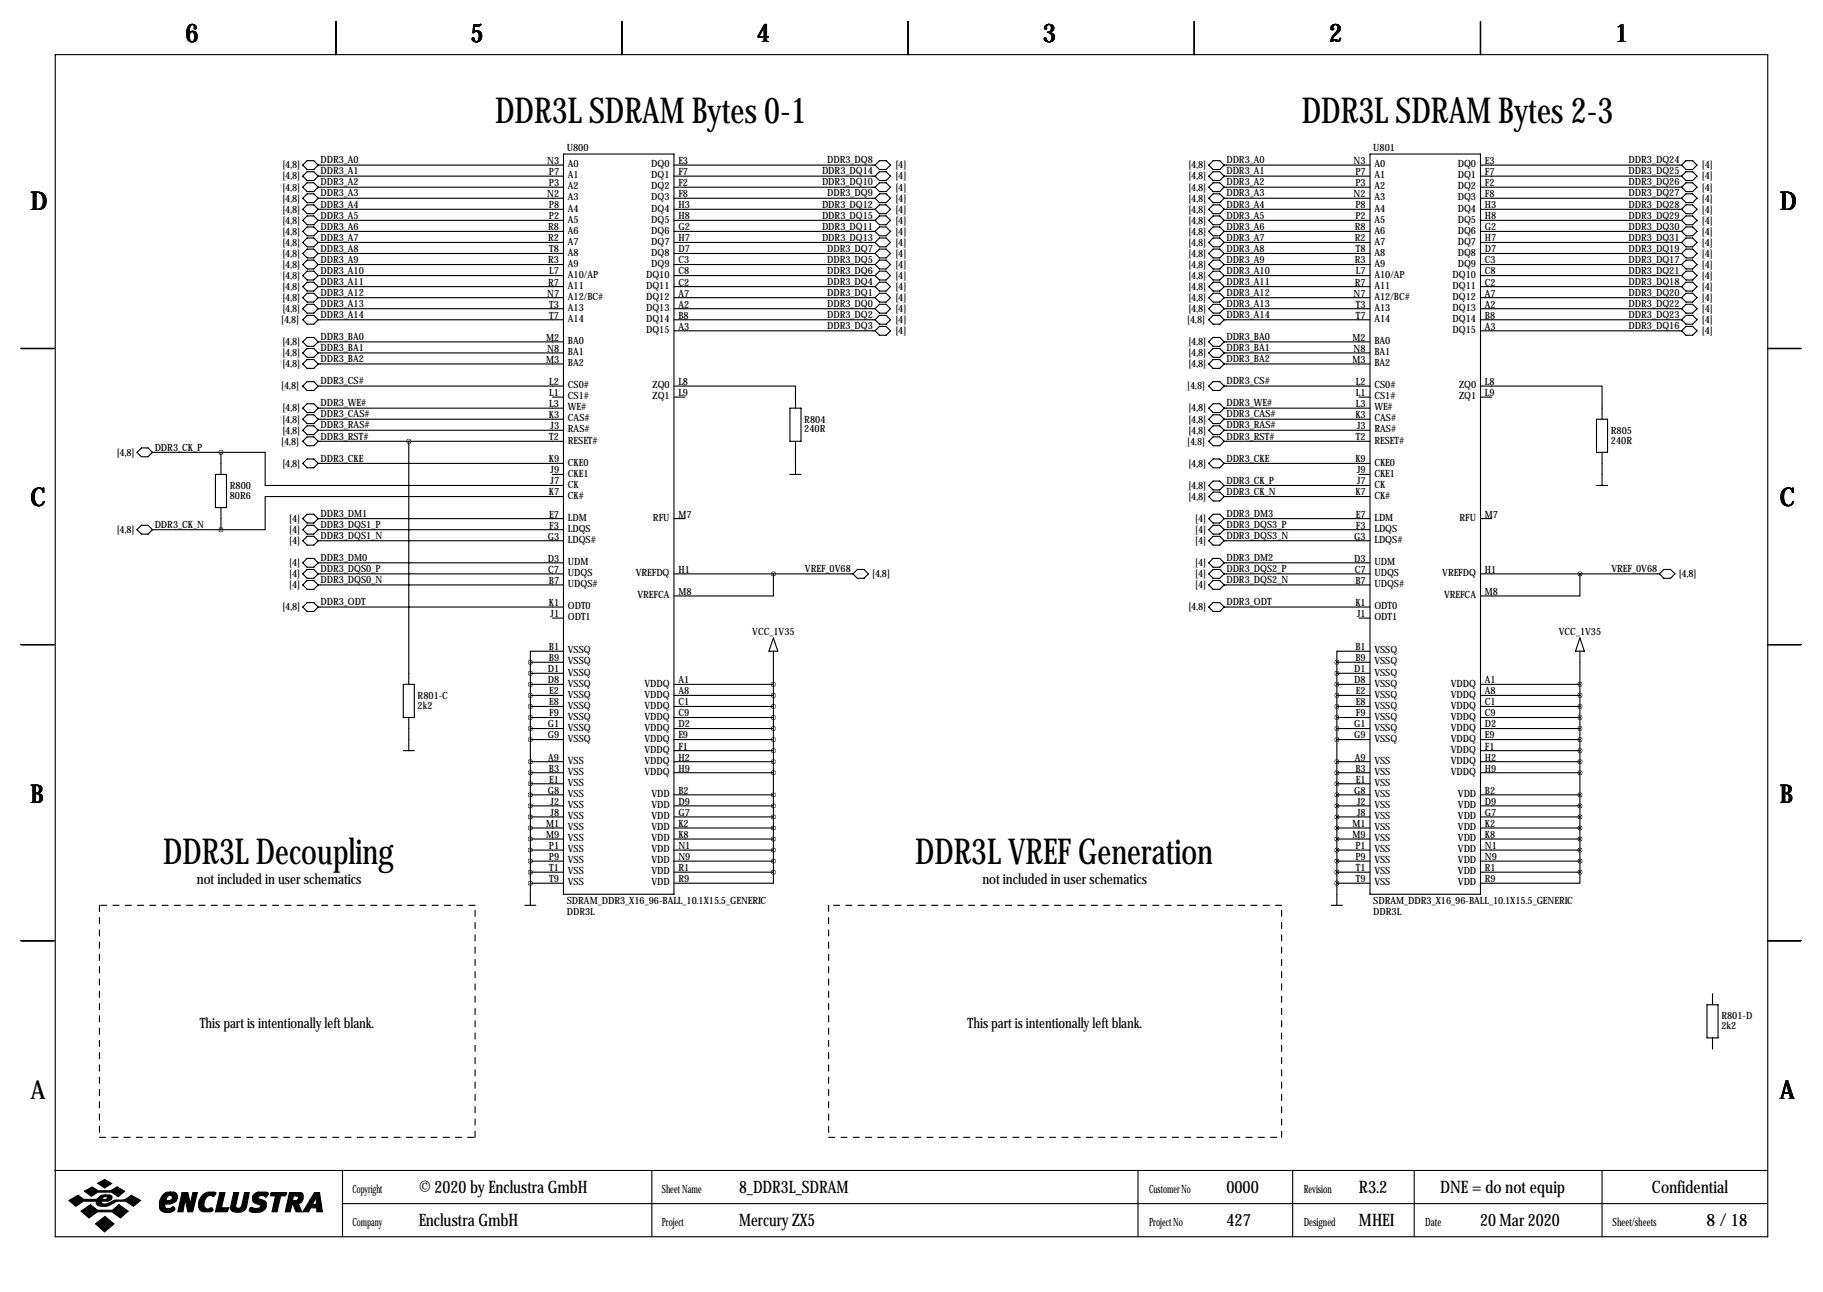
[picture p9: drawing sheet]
<svg xmlns="http://www.w3.org/2000/svg" width="419mm" height="297mm" viewBox="0 0 419 297" stroke-linecap="round" stroke-linejoin="round" font-family="sans-serif">
<g fill="none" stroke="#000" stroke-width=".25">
<path d="M12.7 12.6h393.7v271.7h-393.7zM77.2 4.9v7.7M143 4.9v7.7M208.8 4.9v7.7M274.6 4.9v7.7M340.4 4.9v7.7M69.6 38l1-1.1h1.5l1.1 1.1-1.1 1h-1.5zM73.2 38h56.3M129.5 35.4h25.4v170.2h-25.4zM154.9 38h46.3M201.2 38l1-1.1h1.5l1 1.1-1 1h-1.5zM277.9 38l1-1.1h1.5l1 1.1-1 1h-1.5z"/>
<path d="M281.4 38h33.6M315 35.4h25.4v170.2h-25.4zM340.4 38h46.2M386.6 38l1-1.1h1.5l1 1.1-1 1h-1.5zM69.6 40.5l1-1h1.5l1.1 1-1.1 1h-1.5zM69.6 43l1-1h1.5l1.1 1-1.1 1.1h-1.5zM69.6 45.6l1-1h1.5l1.1 1-1.1 1h-1.5zM69.6 48.1l1-1h1.5l1.1 1-1.1 1h-1.5zM69.6 50.7l1-1.1h1.5l1.1 1.1-1.1 1h-1.5zM69.6 53.2l1-1h1.5l1.1 1-1.1 1h-1.5zM69.6 55.7l1-1h1.5l1.1 1-1.1 1.1h-1.5zM69.6 58.3l1-1h1.5l1.1 1-1.1 1h-1.5z"/>
<path d="M73.2 40.5h56.3M73.2 43h56.3M73.2 45.6h56.3M73.2 48.1h56.3M73.2 50.7h56.3M73.2 53.2h56.3M73.2 55.7h56.3M73.2 58.3h56.3M154.9 40.5h46.3M154.9 43h46.3M154.9 45.6h46.3M154.9 48.1h46.3"/>
<path d="M154.9 50.7h46.3M154.9 53.2h46.3M154.9 55.7h46.3M154.9 58.3h46.3M201.2 40.5l1-1h1.5l1 1-1 1h-1.5zM201.2 43l1-1h1.5l1 1-1 1.1h-1.5zM201.2 45.6l1-1h1.5l1 1-1 1h-1.5zM201.2 48.1l1-1h1.5l1 1-1 1h-1.5zM201.2 50.7l1-1.1h1.5l1 1.1-1 1h-1.5zM201.2 53.2l1-1h1.5l1 1-1 1h-1.5zM201.2 55.7l1-1h1.5l1 1-1 1.1h-1.5zM201.2 58.3l1-1h1.5l1 1-1 1h-1.5z"/>
<path d="M277.9 40.5l1-1h1.5l1 1-1 1h-1.5zM277.9 43l1-1h1.5l1 1-1 1.1h-1.5zM277.9 45.6l1-1h1.5l1 1-1 1h-1.5zM277.9 48.1l1-1h1.5l1 1-1 1h-1.5zM277.9 50.7l1-1.1h1.5l1 1.1-1 1h-1.5zM277.9 53.2l1-1h1.5l1 1-1 1h-1.5zM277.9 55.7l1-1h1.5l1 1-1 1.1h-1.5zM277.9 58.3l1-1h1.5l1 1-1 1h-1.5zM281.4 40.5h33.6M281.4 43h33.6M281.4 45.6h33.6M281.4 48.1h33.6"/>
<path d="M281.4 50.7h33.6M281.4 53.2h33.6M281.4 55.7h33.6M281.4 58.3h33.6M340.4 40.5h46.2M340.4 43h46.2M340.4 45.6h46.2M340.4 48.1h46.2M340.4 50.7h46.2M340.4 53.2h46.2M340.4 55.7h46.2M340.4 58.3h46.2"/>
<path d="M386.6 40.5l1-1h1.5l1 1-1 1h-1.5zM386.6 43l1-1h1.5l1 1-1 1.1h-1.5zM386.6 45.6l1-1h1.5l1 1-1 1h-1.5zM386.6 48.1l1-1h1.5l1 1-1 1h-1.5zM386.6 50.7l1-1.1h1.5l1 1.1-1 1h-1.5zM386.6 53.2l1-1h1.5l1 1-1 1h-1.5zM386.6 55.7l1-1h1.5l1 1-1 1.1h-1.5zM386.6 58.3l1-1h1.5l1 1-1 1h-1.5zM69.6 65.9l1-1h1.5l1.1 1-1.1 1h-1.5zM69.6 60.8l1-1h1.5l1.1 1-1.1 1h-1.5zM69.6 63.4l1-1.1h1.5l1.1 1.1-1.1 1h-1.5zM69.6 71l1-1h1.5l1.1 1-1.1 1h-1.5z"/>
<path d="M69.6 73.5l1-1h1.5l1.1 1-1.1 1h-1.5zM69.6 78.6l1-1h1.5l1.1 1-1.1 1h-1.5zM70.6 67.4h1.5l1.1 1-1.1 1.1h-1.5l-1-1.1zM73.2 60.8h56.3M73.2 63.4h56.3M73.2 65.9h56.3M73.2 68.4h56.3M73.2 71h56.3M73.2 78.6h56.3M73.2 73.5h56.3M154.9 60.8h46.3M154.9 63.4h46.3"/>
<path d="M154.9 65.9h46.3M154.9 68.4h46.3M154.9 71h46.3M154.9 73.5h46.3M154.9 76.1h46.3M201.2 60.8l1-1h1.5l1 1-1 1h-1.5zM201.2 63.4l1-1.1h1.5l1 1.1-1 1h-1.5zM201.2 65.9l1-1h1.5l1 1-1 1h-1.5zM201.2 71l1-1h1.5l1 1-1 1h-1.5zM201.2 73.5l1-1h1.5l1 1-1 1h-1.5zM201.2 76.1l1-1.1h1.5l1 1.1-1 1h-1.5zM202.2 67.4h1.5l1 1-1 1.1h-1.5l-1-1.1z"/>
<path d="M277.9 60.8l1-1h1.5l1 1-1 1h-1.5zM277.9 63.4l1-1.1h1.5l1 1.1-1 1h-1.5zM277.9 65.9l1-1h1.5l1 1-1 1h-1.5zM277.9 71l1-1h1.5l1 1-1 1h-1.5zM277.9 73.5l1-1h1.5l1 1-1 1h-1.5zM277.9 78.6l1-1h1.5l1 1-1 1h-1.5zM278.9 67.4h1.5l1 1-1 1.1h-1.5l-1-1.1zM281.4 60.8h33.6M281.4 63.4h33.6M281.4 65.9h33.6M281.4 68.4h33.6M281.4 71h33.6"/>
<path d="M281.4 78.6h33.6M281.4 73.5h33.6M340.4 60.8h46.2M340.4 63.4h46.2M340.4 65.9h46.2M340.4 68.4h46.2M340.4 71h46.2M340.4 73.5h46.2M340.4 76.1h46.2M386.6 60.8l1-1h1.5l1 1-1 1h-1.5zM386.6 63.4l1-1.1h1.5l1 1.1-1 1h-1.5zM386.6 65.9l1-1h1.5l1 1-1 1h-1.5z"/>
<path d="M386.6 71l1-1h1.5l1 1-1 1h-1.5zM386.6 73.5l1-1h1.5l1 1-1 1h-1.5zM387.6 67.4h1.5l1 1-1 1.1h-1.5l-1-1.1zM387.6 75h1.5l1 1.1-1 1h-1.5l-1-1zM4.8 80.1h7.6M69.6 81.1l1-1h1.5l1.1 1-1.1 1.1h-1.5zM69.6 83.7l1-1h1.5l1.1 1-1.1 1h-1.5zM69.6 88.8l1-1.1h1.5l1.1 1.1-1.1 1h-1.5zM69.6 93.8l1-1h1.5l1.1 1-1.1 1.1h-1.5zM69.6 96.4l1-1h1.5l1.1 1-1.1 1h-1.5zM69.6 98.9l1-1h1.5l1.1 1-1.1 1h-1.5zM73.2 93.8h56.3"/>
<path d="M73.2 96.4h56.3M73.2 81.1h56.3M73.2 83.7h56.3M73.2 88.8h56.3M73.2 98.9h56.3M127 91.3h2.5M154.9 88.8h28v5M154.9 91.3h2.6M181.6 93.8h2.5v7.7h-2.5zM277.9 81.1l1-1h1.5l1 1-1 1.1h-1.5zM277.9 83.7l1-1h1.5l1 1-1 1h-1.5zM277.9 88.8l1-1.1h1.5l1 1.1-1 1h-1.5z"/>
<path d="M277.9 93.8l1-1h1.5l1 1-1 1.1h-1.5zM277.9 96.4l1-1h1.5l1 1-1 1h-1.5zM277.9 98.9l1-1h1.5l1 1-1 1h-1.5zM281.4 93.8h33.6M281.4 96.4h33.6M281.4 81.1h33.6M281.4 83.7h33.6M281.4 88.8h33.6M281.4 98.9h33.6M312.4 91.3h2.6M340.4 88.8h27.9v7.6M340.4 91.3h2.5"/>
<path d="M367 96.4h2.6v7.6h-2.6zM406.4 80.1h7.6M31.5 104l1-1h1.5l1.1 1-1.1 1h-1.5zM35.1 104h15.7M49.5 109.1h2.6v7.6h-2.6zM50.8 104h10.2v7.6h68.5M50.8 104v5.1M50.8 116.7v5.1M69.6 101.5l1-1.1h1.5l1.1 1.1-1.1 1h-1.5zM69.6 106.5l1-1h1.5l1.1 1-1.1 1.1h-1.5zM69.6 119.2l1-1h1.5l1.1 1-1.1 1.1h-1.5zM73.2 101.5h56.3"/>
<path d="M73.2 106.5h56.3M73.2 119.2h56.3M94 101.5v55.8M127 109.1h2.5M129.5 114.2h-68.5v7.6h-10.2M154.9 119.2h2.6M181.6 109.1h2.5M182.9 101.5v7.6M277.9 101.5l1-1.1h1.5l1 1.1-1 1h-1.5zM277.9 106.5l1-1h1.5l1 1-1 1.1h-1.5zM277.9 111.6l1-1h1.5l1 1-1 1h-1.5zM277.9 114.2l1-1.1h1.5l1 1.1-1 1h-1.5z"/>
<path d="M277.9 119.2l1-1h1.5l1 1-1 1.1h-1.5zM281.4 101.5h33.6M281.4 106.5h33.6M281.4 111.6h33.6M281.4 114.2h33.6M281.4 119.2h33.6M312.4 109.1h2.6M340.4 119.2h2.5M367 111.6h2.6M368.3 104v7.6M31.5 121.8l1-1h1.5l1.1 1-1.1 1h-1.5zM35.1 121.8h15.7"/>
<path d="M69.6 121.8l1-1h1.5l1.1 1-1.1 1h-1.5zM69.6 131.9l1-1h1.5l1.1 1-1.1 1.1h-1.5zM69.6 129.4l1-1h1.5l1.1 1-1.1 1h-1.5zM69.6 134.5l1-1h1.5l1.1 1-1.1 1h-1.5zM69.6 124.3l1-1h1.5l1.1 1-1.1 1h-1.5zM69.6 139.6l1-1.1h1.5l1.1 1.1-1.1 1h-1.5zM73.2 121.8h56.3M73.2 124.3h56.3M73.2 129.4h56.3M73.2 131.9h56.3M73.2 134.5h56.3M73.2 139.6h56.3"/>
<path d="M154.9 131.9h41.2M177.8 131.9v5.1h-22.9M197.1 130.9h1.5l1 1-1 1.1h-1.5l-1-1.1zM277.9 121.8l1-1h1.5l1 1-1 1h-1.5zM277.9 131.9l1-1h1.5l1 1-1 1.1h-1.5zM277.9 129.4l1-1h1.5l1 1-1 1h-1.5zM277.9 134.5l1-1h1.5l1 1-1 1h-1.5zM277.9 124.3l1-1h1.5l1 1-1 1h-1.5zM277.9 139.6l1-1.1h1.5l1 1.1-1 1h-1.5zM281.4 121.8h33.6M281.4 124.3h33.6M281.4 129.4h33.6"/>
<path d="M281.4 131.9h33.6M281.4 134.5h33.6M281.4 139.6h33.6M340.4 131.9h41.1M363.2 131.9v5.1h-22.8M381.5 131.9l1-1h1.5l1.1 1-1.1 1.1h-1.5zM4.8 148.2h7.6M92.7 157.3h2.5v7.7h-2.5zM121.9 152.3h7.6M121.9 154.8h7.6M121.9 157.3h7.6M121.9 159.9h7.6"/>
<path d="M121.9 152.3v55.8M127 142.1h2.5M129.5 149.7h-7.6v2.6M154.9 157.3h22.9M154.9 159.9h22.9M177.8 146.7l1 3h-2zM177.8 149.7v50.8M307.3 152.3h7.7M307.3 154.8h7.7M307.3 157.3h7.7M307.3 159.9h7.7M307.3 152.3v55.8"/>
<path d="M312.4 142.1h2.6M315 149.7h-7.7v2.6M340.4 157.3h22.8M340.4 159.9h22.8M363.2 146.7l1 3h-2zM363.2 149.7v50.8M406.4 148.2h7.6M92.7 172.6h2.5M94 165v7.6M121.9 162.4h7.6M121.9 165h7.6M121.9 167.5h7.6"/>
<path d="M121.9 170h7.6M121.9 175.1h7.6M121.9 177.7h7.6M154.9 162.4h22.9M154.9 165h22.9M154.9 167.5h22.9M154.9 170h22.9M154.9 175.1h22.9M154.9 177.7h22.9M154.9 172.6h22.9M307.3 162.4h7.7M307.3 165h7.7"/>
<path d="M307.3 167.5h7.7M307.3 170h7.7M307.3 175.1h7.7M307.3 177.7h7.7M340.4 162.4h22.8M340.4 165h22.8M340.4 167.5h22.8M340.4 170h22.8M340.4 175.1h22.8M340.4 177.7h22.8M340.4 172.6h22.8M121.9 180.2h7.6"/>
<path d="M121.9 182.7h7.6M121.9 185.3h7.6M121.9 187.8h7.6M121.9 190.4h7.6M121.9 192.9h7.6M121.9 195.4h7.6M121.9 198h7.6M154.9 182.7h22.9M154.9 185.3h22.9M154.9 187.8h22.9M154.9 190.4h22.9M154.9 192.9h22.9"/>
<path d="M154.9 195.4h22.9M154.9 198h22.9M307.3 180.2h7.7M307.3 182.7h7.7M307.3 185.3h7.7M307.3 187.8h7.7M307.3 190.4h7.7M307.3 192.9h7.7M307.3 195.4h7.7M307.3 198h7.7M340.4 182.7h22.8M340.4 185.3h22.8"/>
<path d="M340.4 187.8h22.8M340.4 190.4h22.8M340.4 192.9h22.8M340.4 195.4h22.8M340.4 198h22.8M4.8 216.3h7.6M120.6 208.1h2.6M121.9 200.5h7.6M121.9 203.1h7.6M154.9 200.5h22.9M177.8 200.5v2.6h-22.9M306.1 208.1h2.5"/>
<path d="M307.3 200.5h7.7M307.3 203.1h7.7M340.4 200.5h22.8M363.2 200.5v2.6h-22.8M406.4 216.3h7.6M392.4 231h2.6v7.6h-2.6zM393.7 228.5v2.5M393.7 238.6v2.6M12.6 269.1h393.7M78.7 269.1v15.2M78.7 276.7h327.6M149.9 269.1v15.2"/>
<path d="M261.6 269.1v15.2M297.2 269.1v15.2M325.1 269.1v15.2M368.3 269.1v15.2"/>
</g>
<g fill="#000" stroke="#000" stroke-width=".25">
<path d="M15.8 276l2.1-1.2 1.4 1h2.8l.3-.2a1.77 1.77 0 0 1 1.9-.9v.4l-.6 .2-.2 .5h.9l.3-.6-.4-.1v-.4h.9a.59 .59 0 0 1 .6 .7l-.2 .4-.8 .4h-1.4l-.1 .1 .1 .4a3.2 3.2 0 0 0 2.7-.7l.3-.1a4 4 0 0 0 3.8-1.1l2.1 1.2-1.6 1.3a4 4 0 0 0-5.5-.2 2.66 2.66 0 0 1-2.9-.2l-.1-.7h-3l-1.8 1.1zM19.4 273.9l1.8-1 1.4 .9h2.9l1.4-.9 1.8 1-1.5 1.2-1.5-1h-3.2l-1.5 .9zM22.5 272l1.6-.8 1.6 .9-1.6 1zM18.6 278.4l2.2-1.4 1.6 1.2h3.5l1.4-1.2 2.2 1.4-1.8 1.6-1.9-1.4h-3.4l-1.9 1.4zM37.4 274.7a1.75 1.75 0 0 1 1.8-.6v.7a.82 .82 0 0 0-.8 1.2h.6a.6 .6 0 0 0 .6-.5 .6 .6 0 0 0-.4-.7v-.7h.8l.5 .3a1.61 1.61 0 0 1 0 1.7 1.61 1.61 0 0 1-1.5 .7h-1v.9l.2 .1h.9l.7-.4 .4 .4a1.06 1.06 0 0 1-1.3 1 1.82 1.82 0 0 1-2.2-1.1 3.5 3.5 0 0 1 .7-3zM41.9 274.2h1.3l.5 2.6 .6-2.6h1.1l-1.1 4.4h-1.1l-.6-2.9-.5 2.9h-1.2zM46.7 274.6a2.78 2.78 0 0 1 2.9-.4l-.4 .9a1.32 1.32 0 0 0-2.1 .8l-.2 .8a.98 .98 0 0 0 1.1 1.2 .55 .55 0 0 1 .6-.2 .55 .55 0 0 1 .4 .6l-.7 .3-1.8-.1a1.79 1.79 0 0 1-.8-2.3zM50.5 274.2h1.2l-.8 3.5h1.7l-.4 .9h-2.7zM53.7 274.2h1.2l-.7 3.1a.73 .73 0 0 0 .7 .5 .73 .73 0 0 0 .7-.6l.6-3h1.1l-.7 3.4a2.28 2.28 0 0 1-3.6 .4v-.4zM58.3 274.7l.8-.6h2.1l.5 .2v.2l-.6 .7a.96 .96 0 0 0-1-.4 .96 .96 0 0 0-.8 .6l1.7 .8a1.71 1.71 0 0 1-.1 1.8 1.71 1.71 0 0 1-1.7 .8l-1.4-.2a.51 .51 0 0 1-.4-.7 .51 .51 0 0 1 .8-.2l1 .1a.52 .52 0 0 0 .6-.2 .52 .52 0 0 0-.2-.7 1.39 1.39 0 0 1-1.4-.6 1.39 1.39 0 0 1 .1-1.6zM62.2 274.4l.2-.2h3.5l-.1 .4-.3 .3h-1l-.8 3.7h-1.2l.8-3.7h-1.1zM66.5 274.2h1.7v.7h-.7l-.2 1.1h.9l.3-.3a.44 .44 0 0 0 .1-.5 .44 .44 0 0 0-.4-.3v-.7h1l.3 .2 .2 .3v.9a1.03 1.03 0 0 1-1.2 1l.9 2h-1.3l-.8-1.8h-.1l-.5 1.8h-1.1z"/>
<path d="M72.3 274.2h1.2l.6 4.4h-1.3v-.9h-1.3l-.6 .9h-1.3l1.7-2.7h1l-.4 .8 .2 .2h.4l.2-.2v-1.5l-.4 .7h-1zM21.9 281.3l2.2-1.6 2.1 1.7-2.2 1.8z"/>
</g>
<path d="M22.9 208.1v53.4M109.2 208.1h-86.3M190.5 208.1v53.4M294.6 208.1h-104.1M22.9 261.5h86.3M109.2 261.5v-53.4M190.5 261.5h104.1M294.6 261.5v-53.4" fill="none" stroke="#000" stroke-width=".25" stroke-dasharray="1.4 1.4"/>
<path d="M121.9 190.4a.05 .05 0 0 0 .1 0 .05 .05 0 0 0-.1 0zM121.9 187.8a.05 .05 0 0 0 .1 0 .05 .05 0 0 0-.1 0zM121.9 185.3a.05 .05 0 0 0 .1 0 .05 .05 0 0 0-.1 0zM121.9 182.7a.05 .05 0 0 0 .1 0 .05 .05 0 0 0-.1 0zM121.9 177.7a.05 .05 0 0 0 .1 0 .05 .05 0 0 0-.1 0zM121.9 170a.05 .05 0 0 0 .1 0 .05 .05 0 0 0-.1 0zM121.9 167.5a.05 .05 0 0 0 .1 0 .05 .05 0 0 0-.1 0zM121.9 165a.05 .05 0 0 0 .1 0 .05 .05 0 0 0-.1 0zM121.9 162.4a.05 .05 0 0 0 .1 0 .05 .05 0 0 0-.1 0zM121.9 159.9a.05 .05 0 0 0 .1 0 .05 .05 0 0 0-.1 0zM121.9 157.3a.05 .05 0 0 0 .1 0 .05 .05 0 0 0-.1 0zM121.9 154.8a.05 .05 0 0 0 .1 0 .05 .05 0 0 0-.1 0zM121.9 175.1a.05 .05 0 0 0 .1 0 .05 .05 0 0 0-.1 0zM121.9 180.2a.05 .05 0 0 0 .1 0 .05 .05 0 0 0-.1 0zM121.9 192.9a.05 .05 0 0 0 .1 0 .05 .05 0 0 0-.1 0zM121.9 200.5a.05 .05 0 0 0 .1 0 .05 .05 0 0 0-.1 0zM121.9 198a.05 .05 0 0 0 .1 0 .05 .05 0 0 0-.1 0zM121.9 195.4a.05 .05 0 0 0 .1 0 .05 .05 0 0 0-.1 0zM121.9 203.1a.05 .05 0 0 0 .1 0 .05 .05 0 0 0-.1 0zM363.2 157.3a.05 .05 0 0 0 .1 0 .05 .05 0 0 0-.1 0zM363.2 159.9a.05 .05 0 0 0 .1 0 .05 .05 0 0 0-.1 0zM363.2 162.4a.05 .05 0 0 0 .1 0 .05 .05 0 0 0-.1 0zM363.2 165a.05 .05 0 0 0 .1 0 .05 .05 0 0 0-.1 0zM363.2 167.5a.05 .05 0 0 0 .1 0 .05 .05 0 0 0-.1 0zM363.2 170a.05 .05 0 0 0 .1 0 .05 .05 0 0 0-.1 0zM363.2 172.6a.05 .05 0 0 0 .1 0 .05 .05 0 0 0-.1 0zM363.2 175.1a.05 .05 0 0 0 .1 0 .05 .05 0 0 0-.1 0zM363.2 182.7a.05 .05 0 0 0 .1 0 .05 .05 0 0 0-.1 0zM363.2 187.8a.05 .05 0 0 0 .1 0 .05 .05 0 0 0-.1 0zM363.2 190.4a.05 .05 0 0 0 .1 0 .05 .05 0 0 0-.1 0zM363.2 192.9a.05 .05 0 0 0 .1 0 .05 .05 0 0 0-.1 0zM363.2 195.4a.05 .05 0 0 0 .1 0 .05 .05 0 0 0-.1 0zM363.2 185.3a.05 .05 0 0 0 .1 0 .05 .05 0 0 0-.1 0zM363.2 198a.05 .05 0 0 0 .1 0 .05 .05 0 0 0-.1 0zM307.3 190.4a.05 .05 0 0 0 .1 0 .05 .05 0 0 0-.1 0zM307.3 187.8a.05 .05 0 0 0 .1 0 .05 .05 0 0 0-.1 0zM307.3 185.3a.05 .05 0 0 0 .1 0 .05 .05 0 0 0-.1 0zM307.3 182.7a.05 .05 0 0 0 .1 0 .05 .05 0 0 0-.1 0zM307.3 177.7a.05 .05 0 0 0 .1 0 .05 .05 0 0 0-.1 0zM307.3 170a.05 .05 0 0 0 .1 0 .05 .05 0 0 0-.1 0zM307.3 167.5a.05 .05 0 0 0 .1 0 .05 .05 0 0 0-.1 0zM307.3 165a.05 .05 0 0 0 .1 0 .05 .05 0 0 0-.1 0zM307.3 162.4a.05 .05 0 0 0 .1 0 .05 .05 0 0 0-.1 0zM307.3 159.9a.05 .05 0 0 0 .1 0 .05 .05 0 0 0-.1 0zM307.3 157.3a.05 .05 0 0 0 .1 0 .05 .05 0 0 0-.1 0zM307.3 154.8a.05 .05 0 0 0 .1 0 .05 .05 0 0 0-.1 0zM307.3 175.1a.05 .05 0 0 0 .1 0 .05 .05 0 0 0-.1 0zM307.3 180.2a.05 .05 0 0 0 .1 0 .05 .05 0 0 0-.1 0zM307.3 192.9a.05 .05 0 0 0 .1 0 .05 .05 0 0 0-.1 0zM307.3 200.5a.05 .05 0 0 0 .1 0 .05 .05 0 0 0-.1 0zM307.3 198a.05 .05 0 0 0 .1 0 .05 .05 0 0 0-.1 0zM307.3 195.4a.05 .05 0 0 0 .1 0 .05 .05 0 0 0-.1 0zM307.3 203.1a.05 .05 0 0 0 .1 0 .05 .05 0 0 0-.1 0zM363.2 131.9a.05 .05 0 0 0 .1 0 .05 .05 0 0 0-.1 0zM93.9 101.5a.05 .05 0 0 0 .1 0 .05 .05 0 0 0-.1 0zM363.2 177.7a.05 .05 0 0 0 .1 0 .05 .05 0 0 0-.1 0zM363.2 200.5a.05 .05 0 0 0 .1 0 .05 .05 0 0 0-.1 0zM121.9 152.3a.05 .05 0 0 0 .1 0 .05 .05 0 0 0-.1 0zM307.3 152.3a.05 .05 0 0 0 .1 0 .05 .05 0 0 0-.1 0z" fill="#000" stroke="#000" stroke-width="1"/>
<g font-size="8.2">
<text x="113.8" y="28.2">DDR3L SDRAM Bytes 0-1</text>
<text x="299.3" y="28.2">DDR3L SDRAM Bytes 2-3</text>
<text x="37.5" y="198.6">DDR3L Decoupling</text>
<text x="210.4" y="198.6">DDR3L VREF Generation</text>
</g>
<g font-size="5.9">
<text x="42.7" y="9.8">6</text>
<text x="108.2" y="9.8">5</text>
<text x="174" y="9.8">4</text>
<text x="239.8" y="9.8">3</text>
<text x="305.6" y="9.8">2</text>
<text x="371.3" y="9.8">1</text>
<text x="7" y="48.4">D</text>
<text x="409.2" y="48.4">D</text>
<text x="7" y="116.4">C</text>
<text x="409.2" y="116.4">C</text>
<text x="7" y="184.5">B</text>
<text x="409.2" y="184.5">B</text>
<text x="7" y="252.6">A</text>
<text x="409.2" y="252.6">A</text>
</g>
<g font-size="4">
<text x="96.3" y="274.2">© 2020 by Enclustra GmbH</text>
<text x="169.9" y="274.2">8_DDR3L_SDRAM</text>
<text x="281.9" y="274.2">0000</text>
<text x="312.4" y="274.2">R3.2</text>
<text x="331.1" y="274.2">DNE = do not equip</text>
<text x="379.8" y="274.2">Confidential</text>
<text x="96.3" y="281.8">Enclustra GmbH</text>
<text x="169.9" y="281.8">Mercury ZX5</text>
<text x="281.9" y="281.8">427</text>
<text x="312.4" y="281.8">MHEI</text>
<text x="340.3" y="281.8">20 Mar 2020</text>
<text x="392.3" y="281.8">8 / 18</text>
</g>
<g font-size="3.3">
<text x="45.3" y="203.2">not included in user schematics</text>
<text x="225.9" y="203.2">not included in user schematics</text>
<text x="45.9" y="236.3">This part is intentionally left blank.</text>
<text x="222.5" y="236.3">This part is intentionally left blank.</text>
</g>
<g font-size="2.6">
<text x="81" y="274.2">Copyright</text>
<text x="152.1" y="274.2">Sheet Name</text>
<text x="264.2" y="274.2">Customer No</text>
<text x="299.7" y="274.2">Revision</text>
<text x="81" y="281.8">Company</text>
<text x="152.1" y="281.8">Project</text>
<text x="264.2" y="281.8">Project No</text>
<text x="299.7" y="281.8">Designed</text>
<text x="327.7" y="281.8">Date</text>
<text x="370.7" y="281.8">Sheet/sheets</text>
</g>
<g font-size="2.3">
<text x="130.3" y="34.7">U800</text>
<text x="315.7" y="34.7">U801</text>
<text x="64.9" y="38.7">[4,8]</text>
<text x="64.9" y="41.3">[4,8]</text>
<text x="73.7" y="37.6">DDR3_A0</text>
<text x="73.7" y="40.1">DDR3_A1</text>
<text x="125.8" y="37.7">N3</text>
<text x="126.2" y="40.2">P7</text>
<text x="130.6" y="38.5">A0</text>
<text x="130.6" y="41">A1</text>
<text x="149.7" y="38.5">DQ0</text>
<text x="149.7" y="41">DQ1</text>
<text x="156" y="37.7">E3</text>
<text x="156" y="40.2">F7</text>
<text x="189" y="40.1">DDR3_DQ14</text>
<text x="190.1" y="37.6">DDR3_DQ8</text>
<text x="205.8" y="38.7">[4]</text>
<text x="205.8" y="41.3">[4]</text>
<text x="273.2" y="38.7">[4,8]</text>
<text x="273.2" y="41.3">[4,8]</text>
<text x="281.9" y="37.6">DDR3_A0</text>
<text x="281.9" y="40.1">DDR3_A1</text>
<text x="311.2" y="37.7">N3</text>
<text x="311.6" y="40.2">P7</text>
<text x="316" y="38.5">A0</text>
<text x="316" y="41">A1</text>
<text x="335.1" y="38.5">DQ0</text>
<text x="335.1" y="41">DQ1</text>
<text x="341.4" y="37.7">E3</text>
<text x="341.4" y="40.2">F7</text>
<text x="374.4" y="37.6">DDR3_DQ24</text>
<text x="374.4" y="40.1">DDR3_DQ25</text>
<text x="391.3" y="38.7">[4]</text>
<text x="391.3" y="41.3">[4]</text>
<text x="64.9" y="43.8">[4,8]</text>
<text x="64.9" y="46.3">[4,8]</text>
<text x="73.7" y="42.6">DDR3_A2</text>
<text x="73.7" y="45.2">DDR3_A3</text>
<text x="73.7" y="47.7">DDR3_A4</text>
<text x="125.8" y="45.3">N2</text>
<text x="126.2" y="42.8">P3</text>
<text x="126.2" y="47.9">P8</text>
<text x="130.6" y="43.6">A2</text>
<text x="130.6" y="46.1">A3</text>
<text x="149.7" y="43.6">DQ2</text>
<text x="149.7" y="46.1">DQ3</text>
<text x="156" y="42.8">F2</text>
<text x="156" y="45.3">F8</text>
<text x="156" y="47.9">H3</text>
<text x="189" y="42.6">DDR3_DQ10</text>
<text x="189" y="47.7">DDR3_DQ12</text>
<text x="190.1" y="45.2">DDR3_DQ9</text>
<text x="205.8" y="46.3">[4]</text>
<text x="205.8" y="43.8">[4]</text>
<text x="273.2" y="43.8">[4,8]</text>
<text x="273.2" y="46.3">[4,8]</text>
<text x="281.9" y="42.6">DDR3_A2</text>
<text x="281.9" y="45.2">DDR3_A3</text>
<text x="281.9" y="47.7">DDR3_A4</text>
<text x="311.2" y="45.3">N2</text>
<text x="311.6" y="42.8">P3</text>
<text x="311.6" y="47.9">P8</text>
<text x="316" y="43.6">A2</text>
<text x="316" y="46.1">A3</text>
<text x="335.1" y="43.6">DQ2</text>
<text x="335.1" y="46.1">DQ3</text>
<text x="341.4" y="42.8">F2</text>
<text x="341.4" y="45.3">F8</text>
<text x="341.4" y="47.9">H3</text>
<text x="374.4" y="42.6">DDR3_DQ26</text>
<text x="374.4" y="45.2">DDR3_DQ27</text>
<text x="374.4" y="47.7">DDR3_DQ28</text>
<text x="391.3" y="43.8">[4]</text>
<text x="391.3" y="46.3">[4]</text>
<text x="64.9" y="48.9">[4,8]</text>
<text x="64.9" y="51.4">[4,8]</text>
<text x="64.9" y="54">[4,8]</text>
<text x="73.7" y="50.3">DDR3_A5</text>
<text x="73.7" y="52.8">DDR3_A6</text>
<text x="126" y="52.9">R8</text>
<text x="126.2" y="50.4">P2</text>
<text x="130.6" y="48.6">A4</text>
<text x="130.6" y="51.2">A5</text>
<text x="130.6" y="53.7">A6</text>
<text x="149.7" y="48.6">DQ4</text>
<text x="149.7" y="51.2">DQ5</text>
<text x="149.7" y="53.7">DQ6</text>
<text x="156" y="50.4">H8</text>
<text x="156" y="52.9">G2</text>
<text x="189" y="52.8">DDR3_DQ11</text>
<text x="189" y="50.3">DDR3_DQ15</text>
<text x="205.8" y="54">[4]</text>
<text x="205.8" y="48.9">[4]</text>
<text x="205.8" y="51.4">[4]</text>
<text x="273.2" y="48.9">[4,8]</text>
<text x="273.2" y="51.4">[4,8]</text>
<text x="273.2" y="54">[4,8]</text>
<text x="281.9" y="50.3">DDR3_A5</text>
<text x="281.9" y="52.8">DDR3_A6</text>
<text x="311.5" y="52.9">R8</text>
<text x="311.6" y="50.4">P2</text>
<text x="316" y="48.6">A4</text>
<text x="316" y="51.2">A5</text>
<text x="316" y="53.7">A6</text>
<text x="335.1" y="48.6">DQ4</text>
<text x="335.1" y="51.2">DQ5</text>
<text x="335.1" y="53.7">DQ6</text>
<text x="341.4" y="50.4">H8</text>
<text x="341.4" y="52.9">G2</text>
<text x="374.4" y="50.3">DDR3_DQ29</text>
<text x="374.4" y="52.8">DDR3_DQ30</text>
<text x="391.3" y="48.9">[4]</text>
<text x="391.3" y="51.4">[4]</text>
<text x="391.3" y="54">[4]</text>
<text x="64.9" y="56.5">[4,8]</text>
<text x="64.9" y="59">[4,8]</text>
<text x="73.7" y="55.3">DDR3_A7</text>
<text x="73.7" y="57.9">DDR3_A8</text>
<text x="126" y="55.5">R2</text>
<text x="126.3" y="58">T8</text>
<text x="130.6" y="56.3">A7</text>
<text x="130.6" y="58.8">A8</text>
<text x="149.7" y="56.3">DQ7</text>
<text x="149.7" y="58.8">DQ8</text>
<text x="156" y="55.5">H7</text>
<text x="156" y="58">D7</text>
<text x="189" y="55.3">DDR3_DQ13</text>
<text x="190.1" y="57.9">DDR3_DQ7</text>
<text x="205.8" y="59">[4]</text>
<text x="205.8" y="56.5">[4]</text>
<text x="273.2" y="56.5">[4,8]</text>
<text x="273.2" y="59">[4,8]</text>
<text x="281.9" y="55.3">DDR3_A7</text>
<text x="281.9" y="57.9">DDR3_A8</text>
<text x="311.5" y="55.5">R2</text>
<text x="311.7" y="58">T8</text>
<text x="316" y="56.3">A7</text>
<text x="316" y="58.8">A8</text>
<text x="335.1" y="56.3">DQ7</text>
<text x="335.1" y="58.8">DQ8</text>
<text x="341.4" y="55.5">H7</text>
<text x="341.4" y="58">D7</text>
<text x="374.4" y="57.9">DDR3_DQ19</text>
<text x="374.4" y="55.3">DDR3_DQ31</text>
<text x="391.3" y="59">[4]</text>
<text x="391.3" y="56.5">[4]</text>
<text x="64.9" y="61.6">[4,8]</text>
<text x="64.9" y="64.1">[4,8]</text>
<text x="73.7" y="60.4">DDR3_A9</text>
<text x="73.7" y="63">DDR3_A10</text>
<text x="73.7" y="65.5">DDR3_A11</text>
<text x="126" y="60.6">R3</text>
<text x="126" y="65.6">R7</text>
<text x="126.3" y="63.1">L7</text>
<text x="130.6" y="61.3">A9</text>
<text x="130.6" y="63.9">A10/AP</text>
<text x="148.5" y="63.9">DQ10</text>
<text x="149.7" y="61.3">DQ9</text>
<text x="156" y="60.6">C3</text>
<text x="156" y="63.1">C8</text>
<text x="156" y="65.6">C2</text>
<text x="190.1" y="65.5">DDR3_DQ4</text>
<text x="190.1" y="60.4">DDR3_DQ5</text>
<text x="190.1" y="63">DDR3_DQ6</text>
<text x="205.8" y="61.6">[4]</text>
<text x="205.8" y="64.1">[4]</text>
<text x="273.2" y="61.6">[4,8]</text>
<text x="273.2" y="64.1">[4,8]</text>
<text x="281.9" y="60.4">DDR3_A9</text>
<text x="281.9" y="63">DDR3_A10</text>
<text x="281.9" y="65.5">DDR3_A11</text>
<text x="311.5" y="60.6">R3</text>
<text x="311.5" y="65.6">R7</text>
<text x="311.7" y="63.1">L7</text>
<text x="316" y="61.3">A9</text>
<text x="316" y="63.9">A10/AP</text>
<text x="334" y="63.9">DQ10</text>
<text x="335.1" y="61.3">DQ9</text>
<text x="341.4" y="60.6">C3</text>
<text x="341.4" y="63.1">C8</text>
<text x="341.4" y="65.6">C2</text>
<text x="374.4" y="60.4">DDR3_DQ17</text>
<text x="374.4" y="65.5">DDR3_DQ18</text>
<text x="374.4" y="63">DDR3_DQ21</text>
<text x="391.3" y="61.6">[4]</text>
<text x="391.3" y="64.1">[4]</text>
<text x="64.9" y="66.7">[4,8]</text>
<text x="64.9" y="69.2">[4,8]</text>
<text x="64.9" y="71.7">[4,8]</text>
<text x="73.7" y="68">DDR3_A12</text>
<text x="73.7" y="70.6">DDR3_A13</text>
<text x="125.8" y="68.2">N7</text>
<text x="126.3" y="70.7">T3</text>
<text x="130.6" y="66.4">A11</text>
<text x="130.6" y="69">A12/BC#</text>
<text x="130.6" y="71.5">A13</text>
<text x="148.5" y="66.4">DQ11</text>
<text x="148.5" y="69">DQ12</text>
<text x="148.5" y="71.5">DQ13</text>
<text x="156" y="68.2">A7</text>
<text x="156" y="70.7">A2</text>
<text x="190.1" y="70.6">DDR3_DQ0</text>
<text x="190.1" y="68">DDR3_DQ1</text>
<text x="205.8" y="71.7">[4]</text>
<text x="205.8" y="69.2">[4]</text>
<text x="205.8" y="66.7">[4]</text>
<text x="273.2" y="66.7">[4,8]</text>
<text x="273.2" y="69.2">[4,8]</text>
<text x="273.2" y="71.7">[4,8]</text>
<text x="281.9" y="68">DDR3_A12</text>
<text x="281.9" y="70.6">DDR3_A13</text>
<text x="311.2" y="68.2">N7</text>
<text x="311.7" y="70.7">T3</text>
<text x="316" y="66.4">A11</text>
<text x="316" y="69">A12/BC#</text>
<text x="316" y="71.5">A13</text>
<text x="334" y="66.4">DQ11</text>
<text x="334" y="69">DQ12</text>
<text x="334" y="71.5">DQ13</text>
<text x="341.4" y="68.2">A7</text>
<text x="341.4" y="70.7">A2</text>
<text x="374.4" y="68">DDR3_DQ20</text>
<text x="374.4" y="70.6">DDR3_DQ22</text>
<text x="391.3" y="66.7">[4]</text>
<text x="391.3" y="69.2">[4]</text>
<text x="391.3" y="71.7">[4]</text>
<text x="64.7" y="74.3">[4,8]</text>
<text x="73.7" y="73.1">DDR3_A14</text>
<text x="126.3" y="73.3">T7</text>
<text x="130.6" y="74">A14</text>
<text x="148.5" y="74">DQ14</text>
<text x="148.5" y="76.6">DQ15</text>
<text x="156" y="73.3">B8</text>
<text x="156" y="75.8">A3</text>
<text x="190.1" y="73.1">DDR3_DQ2</text>
<text x="190.1" y="75.7">DDR3_DQ3</text>
<text x="205.8" y="74.3">[4]</text>
<text x="205.8" y="76.8">[4]</text>
<text x="272.9" y="74.3">[4,8]</text>
<text x="281.9" y="73.1">DDR3_A14</text>
<text x="311.7" y="73.3">T7</text>
<text x="316" y="74">A14</text>
<text x="334" y="74">DQ14</text>
<text x="334" y="76.6">DQ15</text>
<text x="341.4" y="73.3">B8</text>
<text x="341.4" y="75.8">A3</text>
<text x="374.4" y="75.7">DDR3_DQ16</text>
<text x="374.4" y="73.1">DDR3_DQ23</text>
<text x="391.3" y="76.8">[4]</text>
<text x="391.3" y="74.3">[4]</text>
<text x="64.9" y="79.4">[4,8]</text>
<text x="64.9" y="81.9">[4,8]</text>
<text x="73.7" y="78.2">DDR3_BA0</text>
<text x="73.7" y="80.7">DDR3_BA1</text>
<text x="73.7" y="83.3">DDR3_BA2</text>
<text x="125.5" y="78.3">M2</text>
<text x="125.5" y="83.4">M3</text>
<text x="125.8" y="80.9">N8</text>
<text x="130.6" y="79.1">BA0</text>
<text x="130.6" y="81.7">BA1</text>
<text x="273.2" y="79.4">[4,8]</text>
<text x="273.2" y="81.9">[4,8]</text>
<text x="281.9" y="78.2">DDR3_BA0</text>
<text x="281.9" y="80.7">DDR3_BA1</text>
<text x="281.9" y="83.3">DDR3_BA2</text>
<text x="310.9" y="78.3">M2</text>
<text x="310.9" y="83.4">M3</text>
<text x="311.2" y="80.9">N8</text>
<text x="316" y="79.1">BA0</text>
<text x="316" y="81.7">BA1</text>
<text x="64.7" y="89.5">[4,8]</text>
<text x="64.9" y="84.4">[4,8]</text>
<text x="73.7" y="88.4">DDR3_CS#</text>
<text x="126.3" y="88.5">L2</text>
<text x="130.6" y="84.2">BA2</text>
<text x="130.6" y="89.3">CS0#</text>
<text x="150" y="89.3">ZQ0</text>
<text x="156" y="88.5">L8</text>
<text x="272.9" y="89.5">[4,8]</text>
<text x="273.2" y="84.4">[4,8]</text>
<text x="281.9" y="88.4">DDR3_CS#</text>
<text x="311.7" y="88.5">L2</text>
<text x="316" y="84.2">BA2</text>
<text x="316" y="89.3">CS0#</text>
<text x="335.4" y="89.3">ZQ0</text>
<text x="341.4" y="88.5">L8</text>
<text x="64.9" y="94.6">[4,8]</text>
<text x="73.7" y="93.4">DDR3_WE#</text>
<text x="73.7" y="96">DDR3_CAS#</text>
<text x="126.3" y="93.6">L3</text>
<text x="126.3" y="91">L1</text>
<text x="130.6" y="94.4">WE#</text>
<text x="130.6" y="91.8">CS1#</text>
<text x="150" y="91.8">ZQ1</text>
<text x="156" y="91">L9</text>
<text x="273.2" y="94.6">[4,8]</text>
<text x="281.9" y="93.4">DDR3_WE#</text>
<text x="281.9" y="96">DDR3_CAS#</text>
<text x="311.7" y="93.6">L3</text>
<text x="311.7" y="91">L1</text>
<text x="316" y="94.4">WE#</text>
<text x="316" y="91.8">CS1#</text>
<text x="335.4" y="91.8">ZQ1</text>
<text x="341.4" y="91">L9</text>
<text x="64.9" y="97.1">[4,8]</text>
<text x="64.9" y="99.7">[4,8]</text>
<text x="73.7" y="101.1">DDR3_RST#</text>
<text x="73.7" y="98.5">DDR3_RAS#</text>
<text x="126.2" y="96.1">K3</text>
<text x="126.3" y="101.2">T2</text>
<text x="126.6" y="98.7">J3</text>
<text x="130.6" y="96.9">CAS#</text>
<text x="130.6" y="99.4">RAS#</text>
<text x="130.6" y="102">RESET#</text>
<text x="184.9" y="97.1">R804</text>
<text x="184.9" y="99.4">240R</text>
<text x="273.2" y="97.1">[4,8]</text>
<text x="273.2" y="99.7">[4,8]</text>
<text x="281.9" y="98.5">DDR3_RAS#</text>
<text x="281.9" y="101.1">DDR3_RST#</text>
<text x="311.6" y="96.1">K3</text>
<text x="311.7" y="101.2">T2</text>
<text x="312" y="98.7">J3</text>
<text x="316" y="96.9">CAS#</text>
<text x="316" y="99.4">RAS#</text>
<text x="316" y="102">RESET#</text>
<text x="370.3" y="99.7">R805</text>
<text x="370.3" y="102">240R</text>
<text x="26.8" y="104.8">[4,8]</text>
<text x="35.6" y="103.6">DDR3_CK_P</text>
<text x="64.7" y="102.2">[4,8]</text>
<text x="64.9" y="107.3">[4,8]</text>
<text x="73.7" y="106.1">DDR3_CKE</text>
<text x="126.2" y="106.3">K9</text>
<text x="130.6" y="107.1">CKE0</text>
<text x="272.9" y="102.2">[4,8]</text>
<text x="273.2" y="107.3">[4,8]</text>
<text x="281.9" y="106.1">DDR3_CKE</text>
<text x="311.6" y="106.3">K9</text>
<text x="316" y="107.1">CKE0</text>
<text x="52.8" y="112.4">R800</text>
<text x="126.2" y="113.9">K7</text>
<text x="126.6" y="111.4">J7</text>
<text x="126.6" y="108.8">J9</text>
<text x="130.6" y="112.1">CK</text>
<text x="130.6" y="109.6">CKE1</text>
<text x="273.2" y="112.4">[4,8]</text>
<text x="281.9" y="111.2">DDR3_CK_P</text>
<text x="281.9" y="113.8">DDR3_CK_N</text>
<text x="311.6" y="113.9">K7</text>
<text x="312" y="111.4">J7</text>
<text x="312" y="108.8">J9</text>
<text x="316" y="112.1">CK</text>
<text x="316" y="109.6">CKE1</text>
<text x="52.8" y="114.7">80R6</text>
<text x="73.7" y="118.8">DDR3_DM1</text>
<text x="126.3" y="119">E7</text>
<text x="130.6" y="114.7">CK#</text>
<text x="130.6" y="119.8">LDM</text>
<text x="150.1" y="119.8">RFU</text>
<text x="156" y="119">M7</text>
<text x="273.2" y="114.9">[4,8]</text>
<text x="281.9" y="118.8">DDR3_DM3</text>
<text x="311.7" y="119">E7</text>
<text x="316" y="114.7">CK#</text>
<text x="316" y="119.8">LDM</text>
<text x="335.5" y="119.8">RFU</text>
<text x="341.4" y="119">M7</text>
<text x="26.8" y="122.5">[4,8]</text>
<text x="35.6" y="121.4">DDR3_CK_N</text>
<text x="66.5" y="120">[4]</text>
<text x="66.5" y="122.5">[4]</text>
<text x="66.5" y="125.1">[4]</text>
<text x="73.7" y="121.4">DDR3_DQS1_P</text>
<text x="73.7" y="123.9">DDR3_DQS1_N</text>
<text x="125.9" y="124.1">G3</text>
<text x="126.3" y="121.5">F3</text>
<text x="130.6" y="122.3">LDQS</text>
<text x="130.6" y="124.8">LDQS#</text>
<text x="274.8" y="120">[4]</text>
<text x="274.8" y="122.5">[4]</text>
<text x="274.8" y="125.1">[4]</text>
<text x="281.9" y="121.4">DDR3_DQS3_P</text>
<text x="281.9" y="123.9">DDR3_DQS3_N</text>
<text x="311.4" y="124.1">G3</text>
<text x="311.7" y="121.5">F3</text>
<text x="316" y="122.3">LDQS</text>
<text x="316" y="124.8">LDQS#</text>
<text x="66.5" y="130.2">[4]</text>
<text x="73.7" y="129">DDR3_DM0</text>
<text x="73.7" y="131.5">DDR3_DQS0_P</text>
<text x="125.9" y="129.1">D3</text>
<text x="126" y="131.7">C7</text>
<text x="130.6" y="129.9">UDM</text>
<text x="156" y="131.7">H1</text>
<text x="185.1" y="131.5">VREF_0V68</text>
<text x="274.8" y="130.2">[4]</text>
<text x="281.9" y="129">DDR3_DM2</text>
<text x="281.9" y="131.5">DDR3_DQS2_P</text>
<text x="311.4" y="129.1">D3</text>
<text x="311.5" y="131.7">C7</text>
<text x="316" y="129.9">UDM</text>
<text x="341.4" y="131.7">H1</text>
<text x="370.5" y="131.5">VREF_0V68</text>
<text x="66.5" y="132.7">[4]</text>
<text x="66.5" y="135.2">[4]</text>
<text x="73.7" y="134.1">DDR3_DQS0_N</text>
<text x="126.2" y="134.2">B7</text>
<text x="130.6" y="132.5">UDQS</text>
<text x="130.6" y="135">UDQS#</text>
<text x="146.2" y="132.5">VREFDQ</text>
<text x="146.6" y="137.5">VREFCA</text>
<text x="156" y="136.8">M8</text>
<text x="200.5" y="132.7">[4,8]</text>
<text x="274.8" y="132.7">[4]</text>
<text x="274.8" y="135.2">[4]</text>
<text x="281.9" y="134.1">DDR3_DQS2_N</text>
<text x="311.6" y="134.2">B7</text>
<text x="316" y="132.5">UDQS</text>
<text x="316" y="135">UDQS#</text>
<text x="331.6" y="132.5">VREFDQ</text>
<text x="332" y="137.5">VREFCA</text>
<text x="341.4" y="136.8">M8</text>
<text x="385.9" y="132.7">[4,8]</text>
<text x="64.9" y="140.3">[4,8]</text>
<text x="73.7" y="139.2">DDR3_ODT</text>
<text x="126.2" y="139.3">K1</text>
<text x="126.6" y="141.8">J1</text>
<text x="130.6" y="140.1">ODT0</text>
<text x="130.6" y="142.6">ODT1</text>
<text x="273.2" y="140.3">[4,8]</text>
<text x="281.9" y="139.2">DDR3_ODT</text>
<text x="311.6" y="139.3">K1</text>
<text x="312" y="141.8">J1</text>
<text x="316" y="140.1">ODT0</text>
<text x="316" y="142.6">ODT1</text>
<text x="126.2" y="149.5">B1</text>
<text x="172.9" y="145.9">VCC_1V35</text>
<text x="311.6" y="149.5">B1</text>
<text x="358.4" y="145.9">VCC_1V35</text>
<text x="125.9" y="154.5">D1</text>
<text x="126.2" y="152">B9</text>
<text x="130.6" y="150.2">VSSQ</text>
<text x="130.6" y="152.8">VSSQ</text>
<text x="130.6" y="155.3">VSSQ</text>
<text x="311.4" y="154.5">D1</text>
<text x="311.6" y="152">B9</text>
<text x="316" y="150.2">VSSQ</text>
<text x="316" y="152.8">VSSQ</text>
<text x="316" y="155.3">VSSQ</text>
<text x="96" y="160.6">R801-C</text>
<text x="125.9" y="157.1">D8</text>
<text x="126.3" y="159.6">E2</text>
<text x="130.6" y="157.9">VSSQ</text>
<text x="130.6" y="160.4">VSSQ</text>
<text x="148.1" y="157.9">VDDQ</text>
<text x="148.1" y="160.4">VDDQ</text>
<text x="156" y="157.1">A1</text>
<text x="156" y="159.6">A8</text>
<text x="311.4" y="157.1">D8</text>
<text x="311.7" y="159.6">E2</text>
<text x="316" y="157.9">VSSQ</text>
<text x="316" y="160.4">VSSQ</text>
<text x="333.6" y="157.9">VDDQ</text>
<text x="333.6" y="160.4">VDDQ</text>
<text x="341.4" y="157.1">A1</text>
<text x="341.4" y="159.6">A8</text>
<text x="96" y="162.9">2k2</text>
<text x="125.9" y="167.2">G1</text>
<text x="126.3" y="162.2">E8</text>
<text x="126.3" y="164.7">F9</text>
<text x="130.6" y="162.9">VSSQ</text>
<text x="130.6" y="165.5">VSSQ</text>
<text x="148.1" y="162.9">VDDQ</text>
<text x="148.1" y="165.5">VDDQ</text>
<text x="156" y="162.2">C1</text>
<text x="156" y="164.7">C9</text>
<text x="156" y="167.2">D2</text>
<text x="311.4" y="167.2">G1</text>
<text x="311.7" y="162.2">E8</text>
<text x="311.7" y="164.7">F9</text>
<text x="316" y="162.9">VSSQ</text>
<text x="316" y="165.5">VSSQ</text>
<text x="333.6" y="162.9">VDDQ</text>
<text x="333.6" y="165.5">VDDQ</text>
<text x="341.4" y="162.2">C1</text>
<text x="341.4" y="164.7">C9</text>
<text x="341.4" y="167.2">D2</text>
<text x="125.9" y="169.8">G9</text>
<text x="130.6" y="168">VSSQ</text>
<text x="130.6" y="170.6">VSSQ</text>
<text x="148.1" y="168">VDDQ</text>
<text x="148.1" y="170.6">VDDQ</text>
<text x="148.1" y="173.1">VDDQ</text>
<text x="156" y="169.8">E9</text>
<text x="156" y="172.3">F1</text>
<text x="311.4" y="169.8">G9</text>
<text x="316" y="168">VSSQ</text>
<text x="316" y="170.6">VSSQ</text>
<text x="333.6" y="168">VDDQ</text>
<text x="333.6" y="170.6">VDDQ</text>
<text x="333.6" y="173.1">VDDQ</text>
<text x="341.4" y="169.8">E9</text>
<text x="341.4" y="172.3">F1</text>
<text x="126" y="174.9">A9</text>
<text x="126.2" y="177.4">B3</text>
<text x="126.3" y="179.9">E1</text>
<text x="130.6" y="175.6">VSS</text>
<text x="130.6" y="178.2">VSS</text>
<text x="148.1" y="175.6">VDDQ</text>
<text x="148.1" y="178.2">VDDQ</text>
<text x="156" y="174.9">H2</text>
<text x="156" y="177.4">H9</text>
<text x="311.5" y="174.9">A9</text>
<text x="311.6" y="177.4">B3</text>
<text x="311.7" y="179.9">E1</text>
<text x="316" y="175.6">VSS</text>
<text x="316" y="178.2">VSS</text>
<text x="333.6" y="175.6">VDDQ</text>
<text x="333.6" y="178.2">VDDQ</text>
<text x="341.4" y="174.9">H2</text>
<text x="341.4" y="177.4">H9</text>
<text x="125.9" y="182.5">G8</text>
<text x="126.6" y="185">J2</text>
<text x="130.6" y="180.7">VSS</text>
<text x="130.6" y="183.3">VSS</text>
<text x="130.6" y="185.8">VSS</text>
<text x="149.8" y="183.3">VDD</text>
<text x="149.8" y="185.8">VDD</text>
<text x="156" y="182.5">B2</text>
<text x="156" y="185">D9</text>
<text x="311.4" y="182.5">G8</text>
<text x="312" y="185">J2</text>
<text x="316" y="180.7">VSS</text>
<text x="316" y="183.3">VSS</text>
<text x="316" y="185.8">VSS</text>
<text x="335.2" y="183.3">VDD</text>
<text x="335.2" y="185.8">VDD</text>
<text x="341.4" y="182.5">B2</text>
<text x="341.4" y="185">D9</text>
<text x="125.5" y="190.1">M1</text>
<text x="126.6" y="187.6">J8</text>
<text x="130.6" y="188.3">VSS</text>
<text x="130.6" y="190.9">VSS</text>
<text x="149.8" y="188.3">VDD</text>
<text x="149.8" y="190.9">VDD</text>
<text x="156" y="187.6">G7</text>
<text x="156" y="190.1">K2</text>
<text x="310.9" y="190.1">M1</text>
<text x="312" y="187.6">J8</text>
<text x="316" y="188.3">VSS</text>
<text x="316" y="190.9">VSS</text>
<text x="335.2" y="188.3">VDD</text>
<text x="335.2" y="190.9">VDD</text>
<text x="341.4" y="187.6">G7</text>
<text x="341.4" y="190.1">K2</text>
<text x="125.5" y="192.6">M9</text>
<text x="126.2" y="195.2">P1</text>
<text x="126.2" y="197.7">P9</text>
<text x="130.6" y="193.4">VSS</text>
<text x="130.6" y="196">VSS</text>
<text x="149.8" y="193.4">VDD</text>
<text x="149.8" y="196">VDD</text>
<text x="156" y="192.6">K8</text>
<text x="156" y="195.2">N1</text>
<text x="156" y="197.7">N9</text>
<text x="310.9" y="192.6">M9</text>
<text x="311.6" y="195.2">P1</text>
<text x="311.6" y="197.7">P9</text>
<text x="316" y="193.4">VSS</text>
<text x="316" y="196">VSS</text>
<text x="335.2" y="193.4">VDD</text>
<text x="335.2" y="196">VDD</text>
<text x="341.4" y="192.6">K8</text>
<text x="341.4" y="195.2">N1</text>
<text x="341.4" y="197.7">N9</text>
<text x="126.3" y="200.3">T1</text>
<text x="126.3" y="202.8">T9</text>
<text x="130.6" y="198.5">VSS</text>
<text x="130.6" y="201">VSS</text>
<text x="130.6" y="203.6">VSS</text>
<text x="149.8" y="198.5">VDD</text>
<text x="149.8" y="201">VDD</text>
<text x="149.8" y="203.6">VDD</text>
<text x="156" y="200.3">R1</text>
<text x="156" y="202.8">R9</text>
<text x="311.7" y="200.3">T1</text>
<text x="311.7" y="202.8">T9</text>
<text x="316" y="198.5">VSS</text>
<text x="316" y="201">VSS</text>
<text x="316" y="203.6">VSS</text>
<text x="335.2" y="198.5">VDD</text>
<text x="335.2" y="201">VDD</text>
<text x="335.2" y="203.6">VDD</text>
<text x="341.4" y="200.3">R1</text>
<text x="341.4" y="202.8">R9</text>
<text x="130.3" y="207.9">SDRAM_DDR3_X16_96-BALL_10.1X15.5_GENERIC</text>
<text x="315.7" y="207.9">SDRAM_DDR3_X16_96-BALL_10.1X15.5_GENERIC</text>
<text x="130.3" y="210.4">DDR3L</text>
<text x="315.7" y="210.4">DDR3L</text>
<text x="395.7" y="234.3">R801-D</text>
<text x="395.7" y="236.6">2k2</text>
</g>
</svg>
